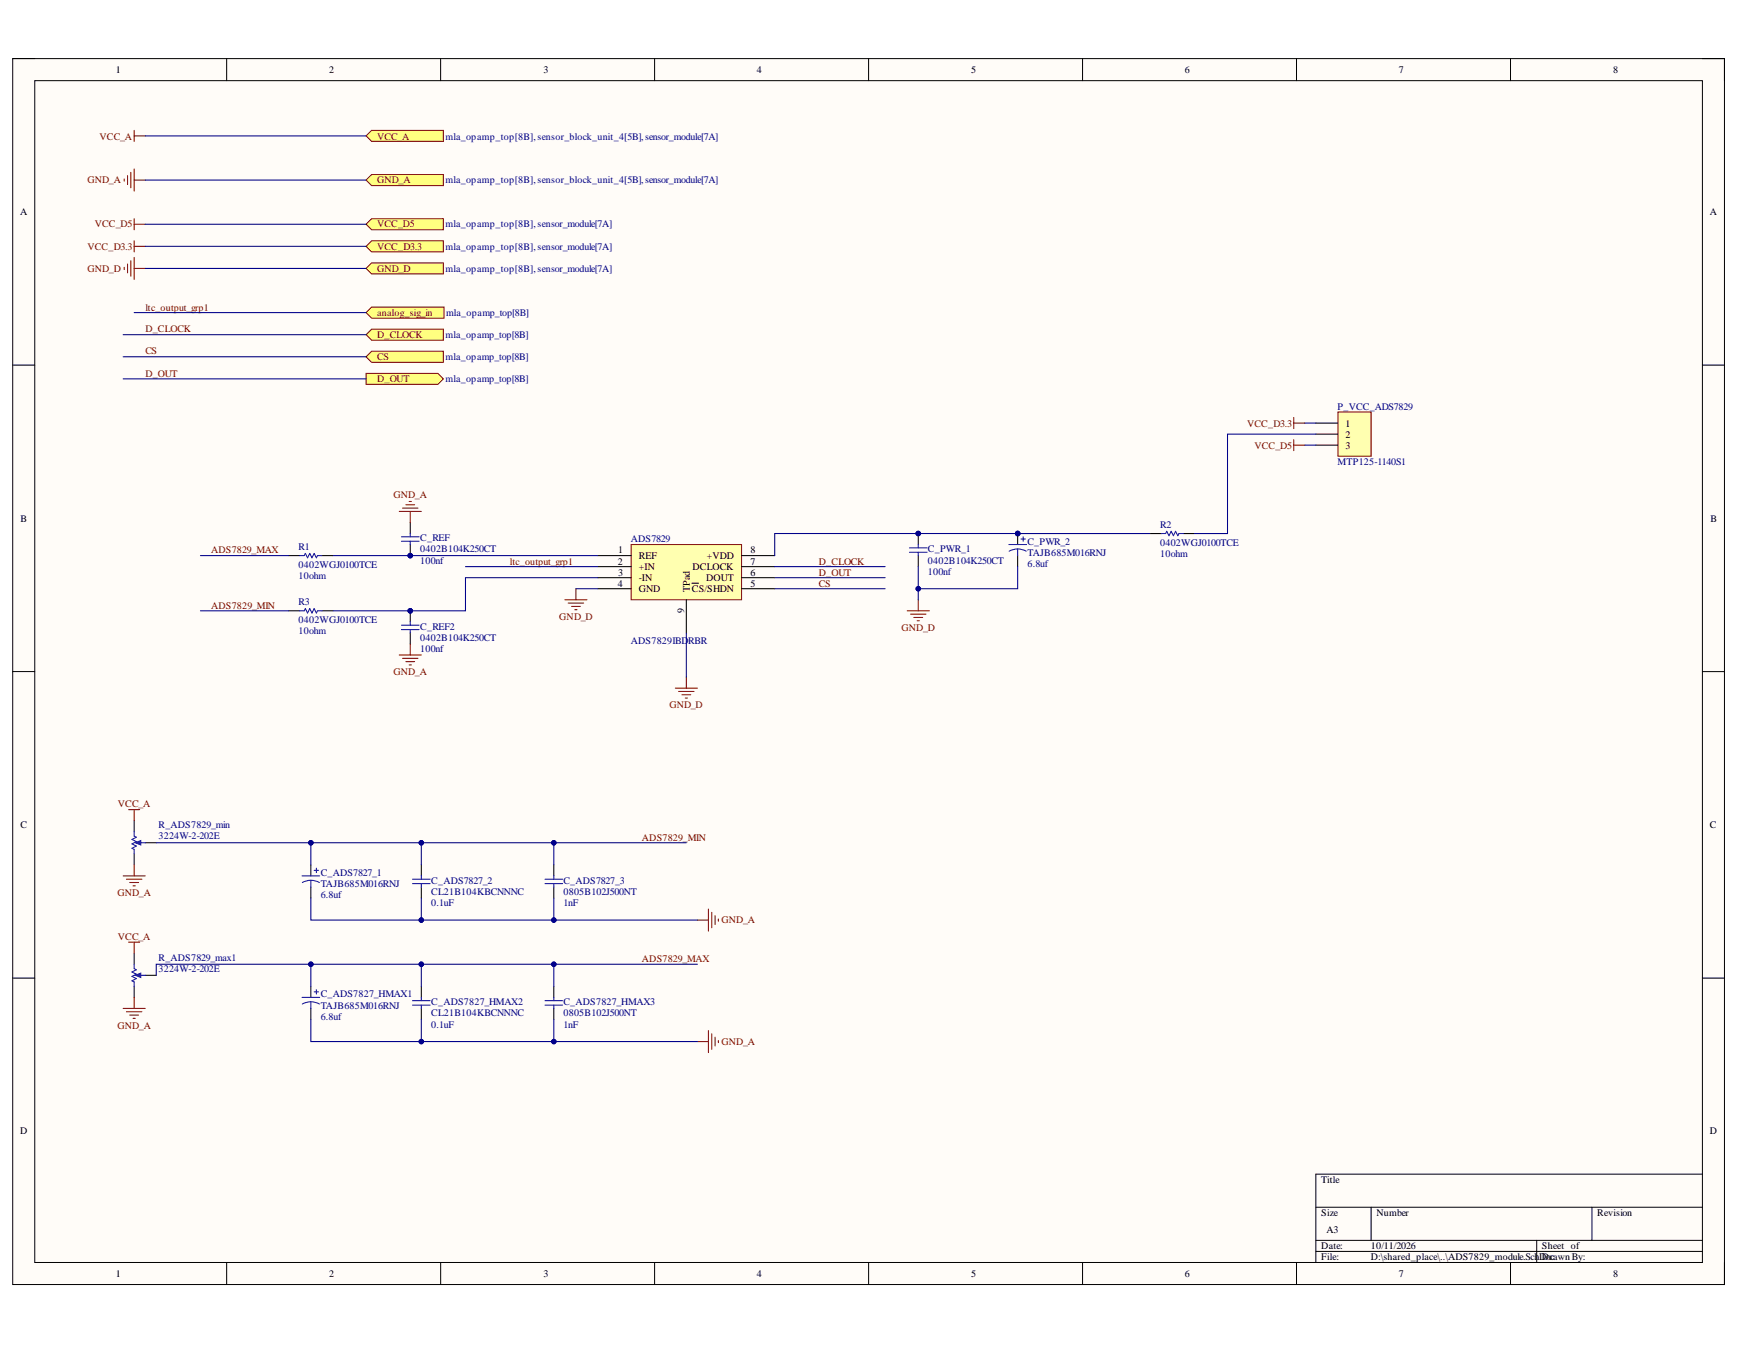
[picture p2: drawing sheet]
<svg xmlns="http://www.w3.org/2000/svg" width="279mm" height="216mm" viewBox="0 0 279 216" stroke-linecap="round" stroke-linejoin="round" font-family="sans-serif">
<path d="M2 9.4h274.7v196.6h-274.7z" fill-rule="evenodd" fill="#fffcf8"/>
<path d="M2 9.4h274.7v196.6h-274.7z" fill="none" stroke="#000" stroke-width=".16"/>
<path d="M5.6 12.9h267.6v189.6h-267.6z" fill-rule="evenodd" fill="#fffcf8"/>
<g fill="none" stroke="#000" stroke-width=".16">
<path d="M2 9.4h3.6M5.6 12.9h267.6v189.6h-267.6zM36.4 9.4v3.5M70.7 9.4v3.5M105.1 9.4v3.5M139.4 9.4v3.5M173.7 9.4v3.5M208.1 9.4v3.5M242.4 9.4v3.5M273.2 9.4h3.5v3.5M2 58.6h3.6M273.2 58.6h3.5"/>
<path d="M2 107.7h3.6M273.2 107.7h3.5M2 156.9h3.6M273.2 156.9h3.5M211.2 193.6h62M211.2 199h62M220 193.6v5.4M246.6 199v3.5M255.5 193.6v5.4M273.2 188.3h-62v14.2M36.4 202.5v3.5M70.7 202.5v3.5"/>
<path d="M105.1 202.5v3.5M139.4 202.5v3.5M173.7 202.5v3.5M208.1 202.5v3.5M211.2 200.7h62M242.4 202.5v3.5M276.7 202.5v3.5"/>
</g>
<g fill="none" stroke="#800000" stroke-width=".17">
<path d="M19.9 28.7v.4M20.5 28.2v1.4M21 27.6v2.5M21.5 20.9v1.8M21.5 27.1v3.6M21.5 38.6v1.8M21.5 21.8h1.8M21.5 28.9h1.8M21.5 39.5h1.8M19.9 42.9v.3M20.5 42.3v1.5M21 41.8v2.5"/>
<path d="M21.5 41.3v3.5M21.5 43.1h1.8"/>
</g>
<path d="M58.7 21.8l.9-.9h11.6v1.8h-11.6z" fill-rule="evenodd" fill="#ffff80"/>
<path d="M58.7 21.8l.9-.9h11.6v1.8h-11.6z" fill="none" stroke="#800000" stroke-width=".16"/>
<path d="M58.7 28.9l.9-.9h11.6v1.8h-11.6z" fill-rule="evenodd" fill="#ffff80"/>
<path d="M58.7 28.9l.9-.9h11.6v1.8h-11.6z" fill="none" stroke="#800000" stroke-width=".16"/>
<path d="M58.7 39.5l.9-.9h11.6v1.8h-11.6z" fill-rule="evenodd" fill="#ffff80"/>
<path d="M58.7 39.5l.9-.9h11.6v1.8h-11.6z" fill="none" stroke="#800000" stroke-width=".16"/>
<path d="M58.7 43.1l.9-.9h11.6v1.7h-11.6z" fill-rule="evenodd" fill="#ffff80"/>
<path d="M58.7 43.1l.9-.9h11.6v1.7h-11.6z" fill="none" stroke="#800000" stroke-width=".16"/>
<path d="M58.7 50.1l.9-.8h11.7v1.7h-11.7z" fill-rule="evenodd" fill="#ffff80"/>
<path d="M58.7 50.1l.9-.8h11.7v1.7h-11.7z" fill="none" stroke="#800000" stroke-width=".16"/>
<path d="M21.5 131.6v1.8M21.5 137v1.7M23.3 135.2h1.8" fill="none" stroke="#000" stroke-width=".17"/>
<path d="M21.5 133.4v.7l.4 .2-.7 .3 .7 .4-.7 .4 .7 .3-.7 .4 .3 .1v.8" fill="none" stroke="#00f" stroke-width=".17"/>
<path d="M21.7 135.2l.9-.4v.7z" fill="#00f"/>
<path d="M21.7 135.2l.9-.4v.7z" fill="none" stroke="#00f" stroke-width=".16"/>
<path d="M22.6 135.2h.7M21.5 154.7v.7l.4 .2-.7 .3 .7 .4-.7 .3 .7 .4-.7 .3 .3 .2v.7" fill="none" stroke="#00f" stroke-width=".17"/>
<path d="M20.6 129.9h1.8M21.5 129.9v1.7M21.5 138.7v1.8M19.8 140.5h3.5M20.3 141h2.5M20.8 141.6h1.4M21.4 142.1h.3" fill="none" stroke="#800000" stroke-width=".17"/>
<path d="M21.5 152.9v1.8M21.5 158.2v1.8M23.3 156.4h1.8" fill="none" stroke="#000" stroke-width=".17"/>
<path d="M21.7 156.4l.9-.3v.7z" fill="#00f"/>
<path d="M21.7 156.4l.9-.3v.7z" fill="none" stroke="#00f" stroke-width=".16"/>
<g fill="none" stroke="#00f" stroke-width=".17">
<path d="M50.4 139.6h.7M50.8 139.3v.7M22.6 156.4h.7M48.5 140.5h2.8M48.5 160h2.8M49.9 141.2l.7 .1 .7 .3M49.9 141.2l-.7 .1-.7 .3M49.9 141.2v1.1M50.4 159.1h.7M50.8 158.7v.8M66.2 141h2.8M66.2 141.7h2.8"/>
<path d="M67.6 140.5v.5M67.6 141.7v.6M67.6 160v.5M87.5 141h2.8M87.5 141.7h2.8M88.9 140.5v.5M88.9 141.7v.6M88.9 160v.5M49.9 160.7l.7 .1 .7 .2M49.9 160.7l-.7 .1-.7 .2M49.9 160.7v1.1M66.2 160.5h2.8"/>
<path d="M66.2 161.2h2.8M67.6 161.2v.6M87.5 160.5h2.8M87.5 161.2h2.8M88.9 161.2v.6"/>
</g>
<g fill="none" stroke="#800000" stroke-width=".17">
<path d="M20.6 151.1h1.8M21.5 151.1v1.8M21.5 160v1.8M111.9 147.6h1.8M113.7 145.8v3.6M114.2 146.3v2.5M114.8 146.9v1.4M115.3 147.4v.4M19.8 161.8h3.5M20.3 162.3h2.5M20.8 162.8h1.4M21.4 163.3h.3"/>
<path d="M111.9 167.1h1.8M113.7 165.3v3.5M114.2 165.8v2.5M114.8 166.4v1.4M115.3 166.9v.3"/>
</g>
<path d="M49.9 138.7v1.8M67.6 138.7v1.8M88.9 138.7v1.8M49.9 142.3v1.7M49.9 158.2v1.8M67.6 142.3v1.7M67.6 158.2v1.8M88.9 142.3v1.7M88.9 158.2v1.8M49.9 161.8v1.7M67.6 161.8v1.7M88.9 161.8v1.7" fill="none" stroke="#000" stroke-width=".17"/>
<path d="M101.3 87.3h17.7v8.9h-17.7z" fill-rule="evenodd" fill="#ffffb0"/>
<path d="M101.3 87.3h17.7v8.9h-17.7z" fill="none" stroke="#800000" stroke-width=".16"/>
<path d="M96 89.1h5.3M96 90.9h5.3M96 92.7h5.3M96 94.4h5.3M110.1 96.2v5.3M111 93.5h1.1M119 89.1h5.3M119 90.9h5.3M119 92.7h5.3M119 94.4h5.3" fill="none" stroke="#000" stroke-width=".17"/>
<path d="M90.7 96.2h3.5M91.2 96.7h2.5M91.7 97.3h1.4M92.2 97.8h.4M92.4 94.4v1.8" fill="none" stroke="#800000" stroke-width=".17"/>
<path d="M58.7 53.7l.9-.9h11.6v1.8h-11.6z" fill-rule="evenodd" fill="#ffff80"/>
<path d="M58.7 53.7l.9-.9h11.6v1.8h-11.6z" fill="none" stroke="#800000" stroke-width=".16"/>
<path d="M58.7 57.2l.9-.9h11.6v1.8h-11.6z" fill-rule="evenodd" fill="#ffff80"/>
<path d="M58.7 57.2l.9-.9h11.6v1.8h-11.6z" fill="none" stroke="#800000" stroke-width=".16"/>
<path d="M58.7 59.9h11.6l.9 .9-.9 .9h-11.6z" fill-rule="evenodd" fill="#ffff80"/>
<path d="M58.7 59.9h11.6l.9 .9-.9 .9h-11.6z" fill="none" stroke="#800000" stroke-width=".16"/>
<path d="M46.3 89.1h1.8M46.3 98h1.8M51.7 89.1h1.7M51.7 98h1.7M65.8 83.8v1.8M147.4 89.1v1.8M163.3 89.1v1.8M184.6 85.6h1.8M189.9 85.6h1.8M65.8 101.5v1.8" fill="none" stroke="#000" stroke-width=".17"/>
<g fill="none" stroke="#00f" stroke-width=".17">
<path d="M48.1 89.1h.7l.2-.3 .4 .7 .3-.7 .4 .7 .3-.7 .4 .7 .2-.4h.7M48.1 98h.7l.2-.4 .4 .7 .3-.7 .4 .7 .3-.7 .4 .7 .2-.3h.7M64.4 86.1h2.9M64.4 86.8h2.9M65.8 85.6v.5M145.9 88.6h2.9M145.9 87.9h2.9M147.4 88.6v.5M161.9 87.3h2.8M163.3 88.1h.7l.7 .3M163.3 88.1h-.7l-.7 .3M163.3 88.1v1"/>
<path d="M163.8 86.5h.8M186.4 85.6h.7l.1-.4 .4 .7 .4-.7 .3 .7 .4-.7 .3 .7 .2-.3h.7M64.4 101h2.9M64.4 100.3h2.9M65.8 101v.5"/>
</g>
<g fill="none" stroke="#800000" stroke-width=".17">
<path d="M207.6 67v1.7M207.6 67.9h1.8M64.1 82h3.5M64.6 81.5h2.5M65.1 81h1.4M65.7 80.4h.3M65.8 82v1.8M145.6 98h3.5M146.1 98.5h2.5M146.7 99h1.4M147.2 99.6h.3M147.4 96.2v1.8"/>
<path d="M64.1 105.1h3.5M64.6 105.6h2.5M65.1 106.1h1.4M65.7 106.7h.3M65.8 103.3v1.8M108.4 110.4h3.5M108.9 110.9h2.5M109.4 111.4h1.5M110 112h.3M110.1 108.6v1.8"/>
</g>
<path d="M58.7 36l.9-.9h11.6v1.8h-11.6z" fill-rule="evenodd" fill="#ffff80"/>
<path d="M58.7 36l.9-.9h11.6v1.8h-11.6z" fill="none" stroke="#800000" stroke-width=".16"/>
<path d="M21.5 35.1v1.8M21.5 36h1.8M207.6 70.5v1.8M207.6 71.4h1.8" fill="none" stroke="#800000" stroke-width=".17"/>
<path d="M214.7 66.1h5.3v7.1h-5.3z" fill-rule="evenodd" fill="#ffffb0"/>
<path d="M214.7 66.1h5.3v7.1h-5.3z" fill="none" stroke="#800000" stroke-width=".16"/>
<path d="M211.2 67.9h3.5M211.2 69.6h3.5M211.2 71.4h3.5" fill="none" stroke="#000" stroke-width=".17"/>
<path d="M23.3 21.8h35.4M23.3 28.9h35.4M23.3 39.5h35.4M21.5 50.1h37.2M23.3 43.1h35.4M88.9 135.2v3.5" fill="none" stroke="#000080" stroke-width=".17"/>
<circle cx="88.9" cy="135.2" r=".36" fill="#000080"/>
<circle cx="88.9" cy="135.2" r=".36" fill="none" stroke="#000080" stroke-width=".16"/>
<path d="M67.6 135.2v3.5" fill="none" stroke="#000080" stroke-width=".17"/>
<circle cx="67.6" cy="135.2" r=".36" fill="#000080"/>
<circle cx="67.6" cy="135.2" r=".36" fill="none" stroke="#000080" stroke-width=".16"/>
<path d="M49.9 135.2v3.5" fill="none" stroke="#000080" stroke-width=".17"/>
<circle cx="49.9" cy="135.2" r=".36" fill="#000080"/>
<circle cx="49.9" cy="135.2" r=".36" fill="none" stroke="#000080" stroke-width=".16"/>
<path d="M67.6 144v3.6" fill="none" stroke="#000080" stroke-width=".17"/>
<circle cx="67.6" cy="147.6" r=".35" fill="#000080"/>
<circle cx="67.6" cy="147.6" r=".35" fill="none" stroke="#000080" stroke-width=".16"/>
<path d="M88.9 144v3.6" fill="none" stroke="#000080" stroke-width=".17"/>
<circle cx="88.9" cy="147.6" r=".35" fill="#000080"/>
<circle cx="88.9" cy="147.6" r=".35" fill="none" stroke="#000080" stroke-width=".16"/>
<path d="M88.9 154.7v3.5" fill="none" stroke="#000080" stroke-width=".17"/>
<circle cx="88.9" cy="154.7" r=".35" fill="#000080"/>
<circle cx="88.9" cy="154.7" r=".35" fill="none" stroke="#000080" stroke-width=".16"/>
<path d="M67.6 154.7v3.5" fill="none" stroke="#000080" stroke-width=".17"/>
<circle cx="67.6" cy="154.7" r=".35" fill="#000080"/>
<circle cx="67.6" cy="154.7" r=".35" fill="none" stroke="#000080" stroke-width=".16"/>
<path d="M67.6 163.5v3.6" fill="none" stroke="#000080" stroke-width=".17"/>
<circle cx="67.6" cy="167.1" r=".35" fill="#000080"/>
<circle cx="67.6" cy="167.1" r=".35" fill="none" stroke="#000080" stroke-width=".16"/>
<path d="M88.9 163.5v3.6" fill="none" stroke="#000080" stroke-width=".17"/>
<circle cx="88.9" cy="167.1" r=".35" fill="#000080"/>
<circle cx="88.9" cy="167.1" r=".35" fill="none" stroke="#000080" stroke-width=".16"/>
<path d="M49.9 154.7h-24.8v1.7" fill="none" stroke="#000080" stroke-width=".17"/>
<circle cx="49.9" cy="154.7" r=".36" fill="#000080"/>
<circle cx="49.9" cy="154.7" r=".36" fill="none" stroke="#000080" stroke-width=".16"/>
<path d="M25.1 135.2h85" fill="none" stroke="#000080" stroke-width=".17"/>
<circle cx="49.9" cy="135.2" r=".36" fill="#000080"/>
<circle cx="49.9" cy="135.2" r=".36" fill="none" stroke="#000080" stroke-width=".16"/>
<circle cx="67.6" cy="135.2" r=".36" fill="#000080"/>
<circle cx="67.6" cy="135.2" r=".36" fill="none" stroke="#000080" stroke-width=".16"/>
<circle cx="88.9" cy="135.2" r=".36" fill="#000080"/>
<circle cx="88.9" cy="135.2" r=".36" fill="none" stroke="#000080" stroke-width=".16"/>
<path d="M49.9 144v3.6h62" fill="none" stroke="#000080" stroke-width=".17"/>
<circle cx="67.6" cy="147.6" r=".35" fill="#000080"/>
<circle cx="67.6" cy="147.6" r=".35" fill="none" stroke="#000080" stroke-width=".16"/>
<circle cx="88.9" cy="147.6" r=".35" fill="#000080"/>
<circle cx="88.9" cy="147.6" r=".35" fill="none" stroke="#000080" stroke-width=".16"/>
<path d="M19.8 53.7h38.9M19.8 57.2h38.9M19.8 60.8h38.9M74.7 90.9h21.3M92.4 94.4h3.6M124.3 90.9h17.7M124.3 94.4h17.7M124.3 92.7h17.7M163.3 85.6h-39v3.5M163.3 90.9v3.5h-15.9M110.1 101.5v7.1" fill="none" stroke="#000080" stroke-width=".17"/>
<circle cx="147.4" cy="94.4" r=".35" fill="#000080"/>
<circle cx="147.4" cy="94.4" r=".35" fill="none" stroke="#000080" stroke-width=".16"/>
<path d="M211.2 69.6h-14.2v16h-5.3M32.2 89.1h14.1M32.2 98h14.1M53.4 89.1h42.6M96 92.7h-21.3v5.3h-21.3M147.4 90.9v5.3M163.3 85.6h21.3" fill="none" stroke="#000080" stroke-width=".17"/>
<circle cx="147.4" cy="94.4" r=".35" fill="#000080"/>
<circle cx="147.4" cy="94.4" r=".35" fill="none" stroke="#000080" stroke-width=".16"/>
<path d="M111.9 154.7h-62v3.5" fill="none" stroke="#000080" stroke-width=".17"/>
<circle cx="88.9" cy="154.7" r=".35" fill="#000080"/>
<circle cx="88.9" cy="154.7" r=".35" fill="none" stroke="#000080" stroke-width=".16"/>
<circle cx="67.6" cy="154.7" r=".35" fill="#000080"/>
<circle cx="67.6" cy="154.7" r=".35" fill="none" stroke="#000080" stroke-width=".16"/>
<circle cx="49.9" cy="154.7" r=".36" fill="#000080"/>
<circle cx="49.9" cy="154.7" r=".36" fill="none" stroke="#000080" stroke-width=".16"/>
<path d="M49.9 163.5v3.6h62" fill="none" stroke="#000080" stroke-width=".17"/>
<circle cx="67.6" cy="167.1" r=".35" fill="#000080"/>
<circle cx="67.6" cy="167.1" r=".35" fill="none" stroke="#000080" stroke-width=".16"/>
<circle cx="88.9" cy="167.1" r=".35" fill="#000080"/>
<circle cx="88.9" cy="167.1" r=".35" fill="none" stroke="#000080" stroke-width=".16"/>
<path d="M23.3 36h35.4M209.4 67.9h1.8M209.4 71.4h1.8" fill="none" stroke="#000080" stroke-width=".17"/>
<g font-size="2.5" fill="#000080">
<text x="65.3" y="88.8">PIC0REF01</text>
<text x="147.1" y="87.1">PIC0PWR0101</text>
<text x="163" y="87.1">PIC0PWR0201</text>
<text x="65.3" y="99.4">PIC0REF201</text>
</g>
<g font-size="1.6">
<text x="18.6" y="11.7">1</text>
<text x="52.8" y="11.7">2</text>
<text x="87.2" y="11.7">3</text>
<text x="121.4" y="11.7">4</text>
<text x="155.8" y="11.7">5</text>
<text x="190.2" y="11.7">6</text>
<text x="224.5" y="11.7">7</text>
<text x="258.9" y="11.7">8</text>
<text x="3.2" y="34.5">A</text>
<text x="274.4" y="34.5">A</text>
<text x="215.9" y="68.4">1</text>
<text x="215.9" y="70.2">2</text>
<text x="215.9" y="72">3</text>
<text x="3.3" y="83.7">B</text>
<text x="274.5" y="83.7">B</text>
<text x="99.2" y="88.8">1</text>
<text x="102.5" y="89.6">REF</text>
<text x="113.4" y="89.6">+VDD</text>
<text x="120.4" y="88.8">8</text>
<text x="99.1" y="90.6">2</text>
<text x="99.1" y="94.1">4</text>
<text x="99.2" y="92.3">3</text>
<text x="102.5" y="91.4">+IN</text>
<text x="102.5" y="93.2">-IN</text>
<text x="102.5" y="94.9">GND</text>
<text x="110.7" y="94.9" transform="rotate(-90 110.7 94.9)">TPad</text>
<text x="111.1" y="94.9">CS/SHDN</text>
<text x="111.1" y="91.4">DCLOCK</text>
<text x="113.3" y="93.2">DOUT</text>
<text x="120.4" y="94.1">5</text>
<text x="120.4" y="92.3">6</text>
<text x="120.4" y="90.6">7</text>
<text x="109.8" y="98.3" transform="rotate(-90 109.8 98.3)">9</text>
<text x="3.3" y="132.9">C</text>
<text x="274.4" y="132.9">C</text>
<text x="3.2" y="182">D</text>
<text x="274.4" y="182">D</text>
<text x="212" y="189.7">Title</text>
<text x="212" y="195.1">Size</text>
<text x="212.9" y="197.8">A3</text>
<text x="220.9" y="195.1">Number</text>
<text x="256.3" y="195.1">Revision</text>
<text x="212" y="200.4">Date:</text>
<text x="212" y="202.2">File:</text>
<text x="220" y="200.4">10/11/2026</text>
<text x="220" y="202.2">D:\shared_place\..\ADS7829_module.Sch</text>
<text x="247" y="202.2">DDorcawn By:</text>
<text x="247.5" y="200.4">Sheet of</text>
<text x="18.6" y="204.8">1</text>
<text x="52.8" y="204.8">2</text>
<text x="87.2" y="204.8">3</text>
<text x="121.4" y="204.8">4</text>
<text x="155.8" y="204.8">5</text>
<text x="190.2" y="204.8">6</text>
<text x="224.5" y="204.8">7</text>
<text x="258.9" y="204.8">8</text>
</g>
<g font-size="1.6" fill="#800000">
<text x="16" y="22.4">VCC_A</text>
<text x="60.5" y="22.4">VCC_A</text>
<text x="14" y="29.4">GND_A</text>
<text x="60.5" y="29.4">GND_A</text>
<text x="14" y="40">VCC_D3.3</text>
<text x="15.2" y="36.5">VCC_D5</text>
<text x="60.5" y="40">VCC_D3.3</text>
<text x="60.5" y="36.5">VCC_D5</text>
<text x="14" y="43.6">GND_D</text>
<text x="60.5" y="43.6">GND_D</text>
<text x="23.3" y="49.8">ltc_output_grp1</text>
<text x="23.3" y="53.3">D_CLOCK</text>
<text x="60.5" y="50.7">analog_sig_in</text>
<text x="23.3" y="56.8">CS</text>
<text x="60.5" y="54.2">D_CLOCK</text>
<text x="60.5" y="57.8">CS</text>
<text x="23.3" y="60.4">D_OUT</text>
<text x="60.5" y="61.3">D_OUT</text>
<text x="200.1" y="68.4">VCC_D3.3</text>
<text x="201.3" y="72">VCC_D5</text>
<text x="63.1" y="79.9">GND_A</text>
<text x="33.9" y="88.8">ADS7829_MAX</text>
<text x="81.8" y="90.6">ltc_output_grp1</text>
<text x="131.4" y="90.6">D_CLOCK</text>
<text x="131.4" y="92.3">D_OUT</text>
<text x="131.4" y="94.1">CS</text>
<text x="33.9" y="97.7">ADS7829_MIN</text>
<text x="89.8" y="99.4">GND_D</text>
<text x="144.7" y="101.2">GND_D</text>
<text x="63.1" y="108.3">GND_A</text>
<text x="107.4" y="113.5">GND_D</text>
<text x="18.9" y="129.5">VCC_A</text>
<text x="103" y="134.8">ADS7829_MIN</text>
<text x="18.8" y="143.7">GND_A</text>
<text x="115.8" y="148.1">GND_A</text>
<text x="18.9" y="150.8">VCC_A</text>
<text x="103" y="154.3">ADS7829_MAX</text>
<text x="18.8" y="165">GND_A</text>
<text x="115.8" y="167.6">GND_A</text>
</g>
<g font-size="1.6" fill="#000080">
<text x="71.5" y="22.4">mla_opamp_top[8B], sensor_block_unit_4[5B], sensor_module[7A]</text>
<text x="71.5" y="29.4">mla_opamp_top[8B], sensor_block_unit_4[5B], sensor_module[7A]</text>
<text x="71.5" y="40">mla_opamp_top[8B], sensor_module[7A]</text>
<text x="71.5" y="36.5">mla_opamp_top[8B], sensor_module[7A]</text>
<text x="71.5" y="43.6">mla_opamp_top[8B], sensor_module[7A]</text>
<text x="71.6" y="50.7">mla_opamp_top[8B]</text>
<text x="71.5" y="54.2">mla_opamp_top[8B]</text>
<text x="71.5" y="57.8">mla_opamp_top[8B]</text>
<text x="71.5" y="61.3">mla_opamp_top[8B]</text>
<text x="214.7" y="65.7">P_VCC_ADS7829</text>
<text x="214.7" y="74.6">MTP125-1140S1</text>
<text x="47.9" y="88.3">R1</text>
<text x="67.4" y="86.8">C_REF</text>
<text x="67.4" y="88.6">0402B104K250CT</text>
<text x="101.2" y="87">ADS7829</text>
<text x="148.9" y="88.6">C_PWR_1</text>
<text x="164.9" y="87.3">C_PWR_2</text>
<text x="164.9" y="89.1">TAJB685M016RNJ</text>
<text x="186.2" y="89.3">10ohm</text>
<text x="186.2" y="84.7">R2</text>
<text x="186.2" y="87.5">0402WGJ0100TCE</text>
<text x="47.9" y="92.8">10ohm</text>
<text x="47.9" y="91.1">0402WGJ0100TCE</text>
<text x="67.4" y="90.4">100nf</text>
<text x="148.9" y="92.2">100nf</text>
<text x="148.9" y="90.4">0402B104K250CT</text>
<text x="164.9" y="90.9">6.8uf</text>
<text x="47.9" y="101.7">10ohm</text>
<text x="47.9" y="97.1">R3</text>
<text x="47.9" y="99.9">0402WGJ0100TCE</text>
<text x="67.4" y="101">C_REF2</text>
<text x="67.4" y="104.6">100nf</text>
<text x="67.4" y="102.8">0402B104K250CT</text>
<text x="101.2" y="103.3">ADS7829IBD</text>
<text x="110.4" y="103.3">RBR</text>
<text x="25.4" y="132.9">R_ADS7829_min</text>
<text x="25.4" y="134.7">3224W-2-202E</text>
<text x="51.5" y="140.5">C_ADS7827_1</text>
<text x="51.5" y="142.3">TAJB685M016RNJ</text>
<text x="69.2" y="141.8">C_ADS7827_2</text>
<text x="69.2" y="143.5">CL21B104KBCNNNC</text>
<text x="90.4" y="141.8">C_ADS7827_3</text>
<text x="90.4" y="143.5">0805B102J500NT</text>
<text x="51.5" y="144">6.8uf</text>
<text x="69.2" y="145.3">0.1uF</text>
<text x="90.4" y="145.3">1nF</text>
<text x="25.4" y="154.2">R_ADS7829_max1</text>
<text x="25.4" y="155.9">3224W-2-202E</text>
<text x="51.5" y="160">C_ADS7827_HMAX1</text>
<text x="51.5" y="161.8">TAJB685M016RNJ</text>
<text x="69.2" y="161.3">C_ADS7827_HMAX2</text>
<text x="90.4" y="161.3">C_ADS7827_HMAX3</text>
<text x="51.5" y="163.5">6.8uf</text>
<text x="69.2" y="164.8">0.1uF</text>
<text x="69.2" y="163">CL21B104KBCNNNC</text>
<text x="90.4" y="164.8">1nF</text>
<text x="90.4" y="163">0805B102J500NT</text>
</g>
</svg>
